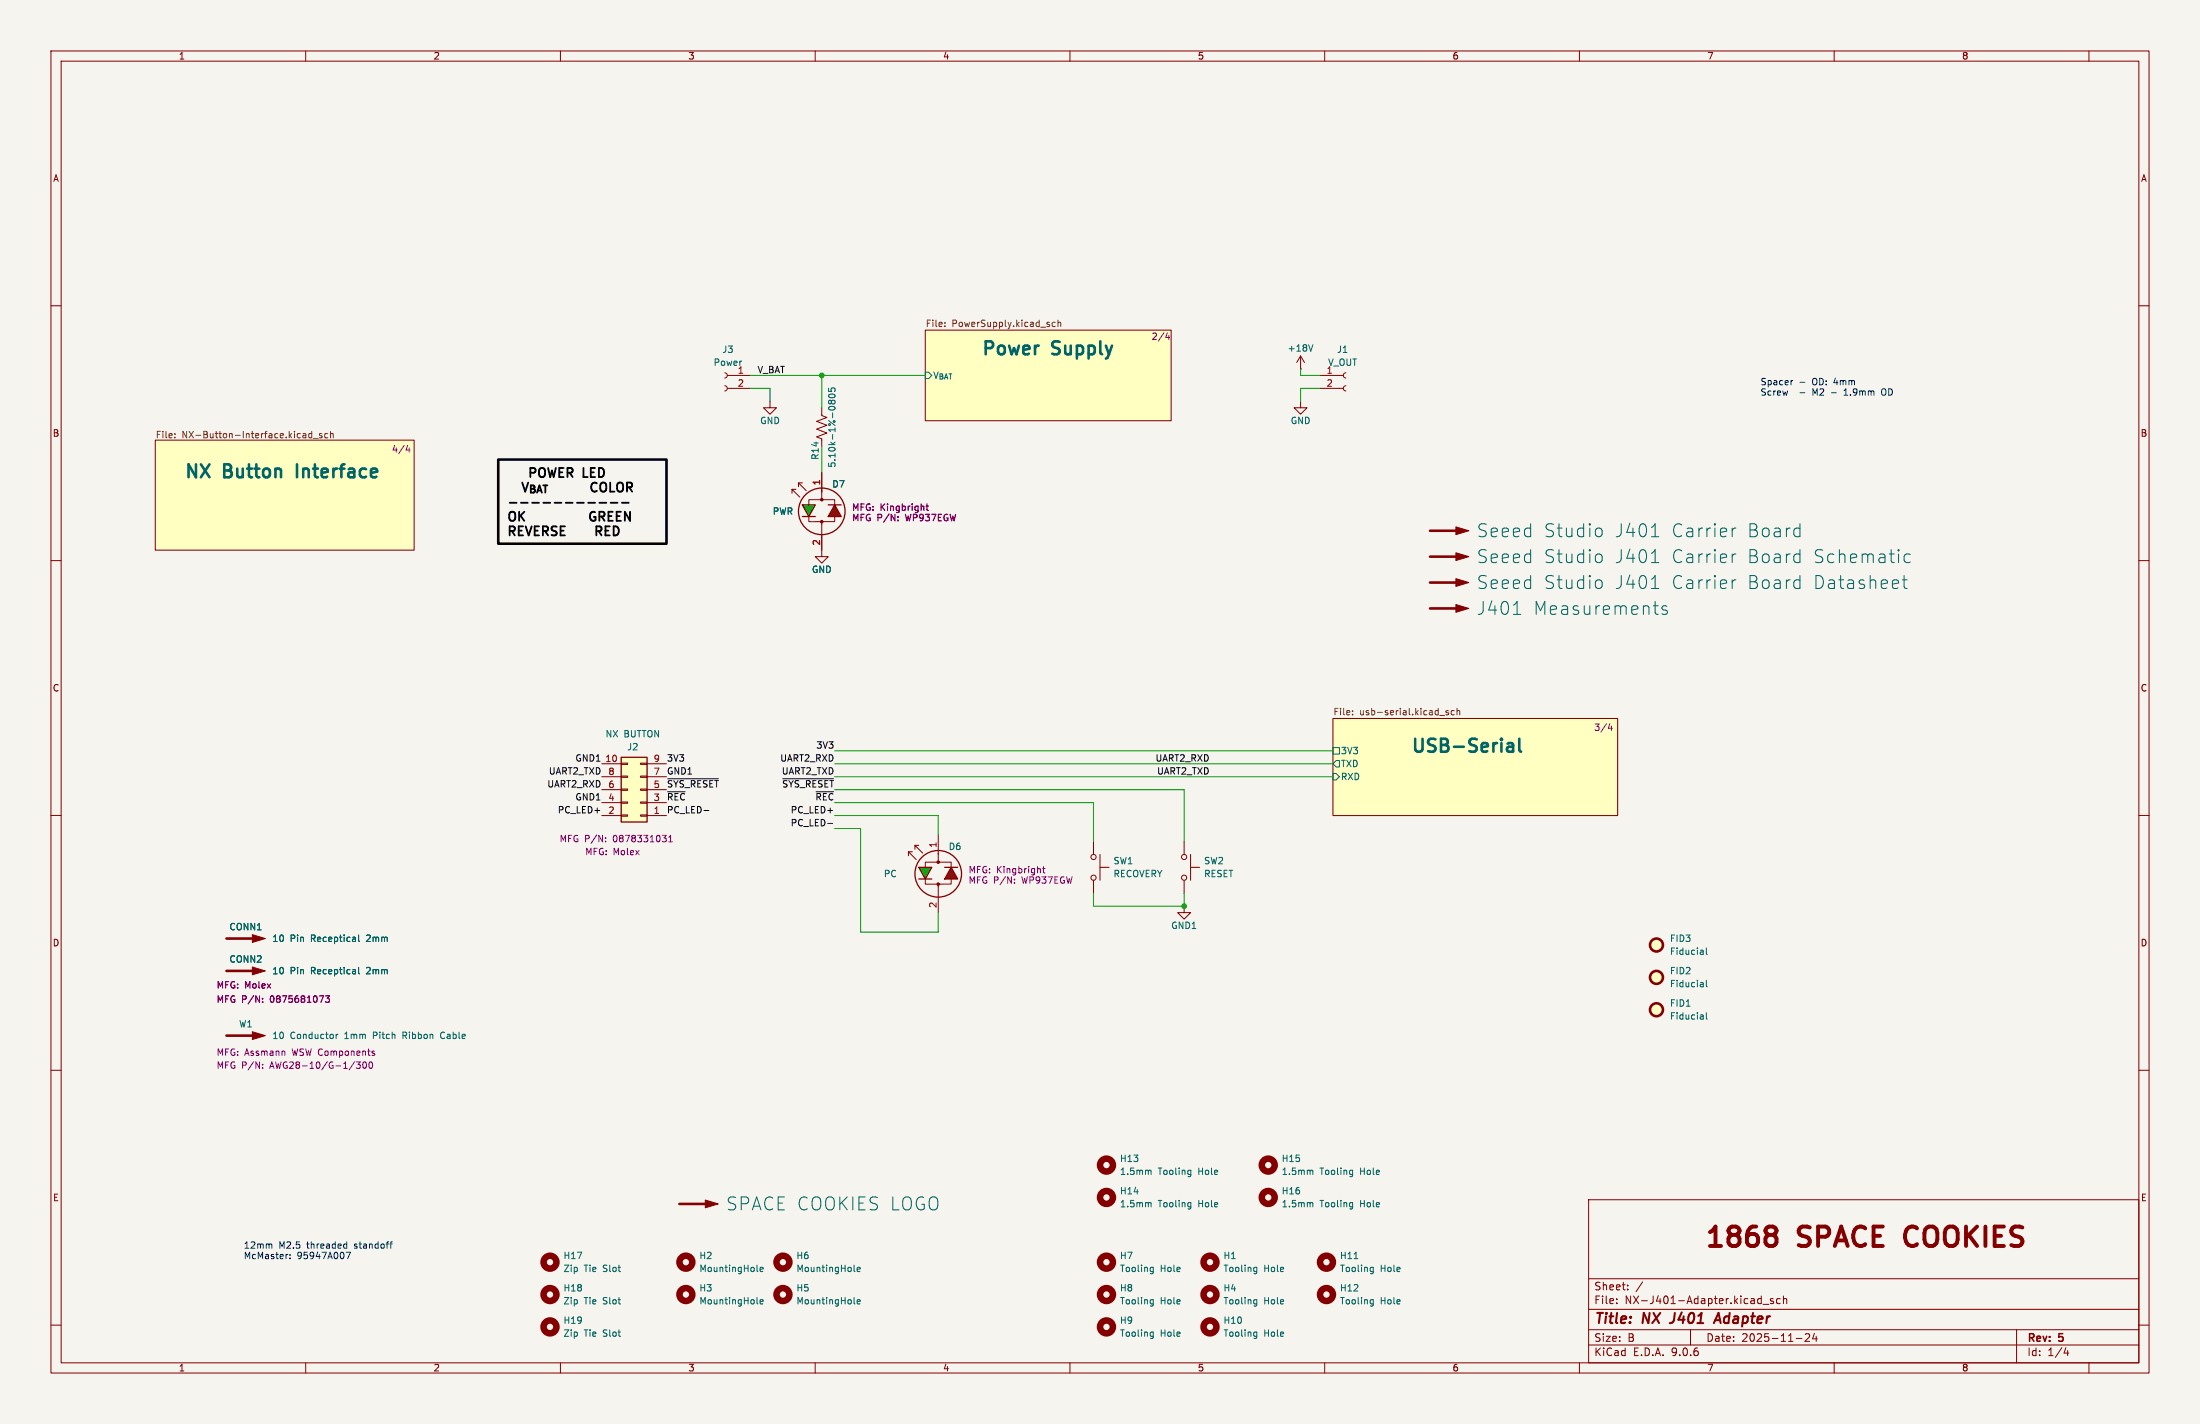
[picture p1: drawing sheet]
<svg xmlns="http://www.w3.org/2000/svg" width="432mm" height="279mm" viewBox="0 0 432 279" stroke-linecap="round" stroke-linejoin="round" font-family="sans-serif">
<path d="M0 0h431.8v279.4h-431.8z" fill="#f5f4ef" stroke="#f5f4ef" stroke-width=".2"/>
<g fill="none" stroke="#840000" stroke-width=".2">
<path d="M10 10h411.8v259.4h-411.8zM12 12h407.8v255.4h-407.8zM60 10v2M110 10v2M160 10v2M210 10v2M260 10v2M310 10v2M360 10v2M410 10v2M10 60h2M181.6 64.8h48.3v17.8h-48.3z"/>
<path d="M419.8 60h2M30.5 86.4h50.8v21.6h-50.8zM10 110h2M419.8 110h2M10 160h2M261.6 141h55.9v19h-55.9zM419.8 160h2M232.4 177.8v1.3h-1.3l1.3 1.2 1.3-1.2h-1.3M232.4 165.1v2.5M232.4 172.7v2.6M233.7 170.2h1.8M233.7 167.6v5.1"/>
<path d="M10 210h2M419.8 210h2M311.8 235.4h108v32h-108zM10 260h2M311.8 256.9h108M311.8 250.9h108M317.3 255.6v.2M317.3 254.9v.1M319.5 252.9v.2M319.5 252.2v.1M322.4 251.5l-1.3 1.9M345.3 254.8l.4 .1"/>
<path d="M345.7 254.3v1.5M345.7 255.7l-.4 .1M346 255.9h1.2M348 254.9l-.3-.1-.2 .2v.2l.5 .2v.3h-.5M349.4 254.9l-.4-.1-.3 .3 .1 .6h.6M350 254.9l.3-.1 .3 .1 .1 .9M350 254.3v1.5M419.8 260h2M60 267.4v2M110 267.4v2M160 267.4v2M210 267.4v2"/>
<path d="M260 267.4v2M310 267.4v2M311.8 263.9h108M311.8 260.9h108M331.8 260.9v3M352.5 262.6h1.2M354.3 261.8l.6-.1 .2 .1 .1 .3-.9 1.1h.9M356.1 261.6l-.3 1.1h.9M356.5 262.2v1M360 267.4v2M395.8 260.9v6.5M405.5 264.4l-.4 1.1h.9"/>
<path d="M405.8 265v1M410 267.4v2"/>
<circle cx="232.4" cy="172.2" r=".51"/>
<circle cx="232.4" cy="168.1" r=".51"/>
</g>
<path d="M328.2 259.5l-.5 .1M336.4 259.6l.9-2 .4 2M336.6 259h1" fill="none" stroke="#840000" stroke-width=".4"/>
<path d="M347.2 240.7h.8a.82 .82 0 0 1 .7 .8 .82 .82 0 0 1-.7 .8M347.2 242.3h.8M348 242.3l.5 .4 .2 .3v.7l-.4 .6-.3 .2h-.8M374.3 241.2a2.64 2.64 0 0 0 0 2.7" fill="none" stroke="#840000" stroke-width=".76"/>
<g fill="#ffffc2" stroke="#ffffc2" stroke-width=".2">
<path d="M30.5 86.4h50.8v21.6h-50.8z"/>
<path d="M181.6 64.8h48.3v17.8h-48.3z"/>
<path d="M261.6 141h55.9v19h-55.9z"/>
</g>
<path d="M58.3 91.1v2.5M295.9 145.9l.2-.1 .8 .1 .1 .3v1.3M295.9 147.4l.2 .1 .9-.1M297 146.4l-1.1 .2M298.2 145v2.1l.4 .4" fill="none" stroke="#006464" stroke-width=".51"/>
<g fill="none" stroke="#725600" stroke-width=".2">
<path d="M185.5 64v.1M185.5 63.3v.1M207.1 63.3l-.4-.1-.2 .3 .1 .5h.5M207.7 63.4l.4-.1 .1 .8M207.7 62.8v1.3M34.3 85.8v.1M34.3 85.1v.1M61.2 84.6v1.3M61.2 85.1h-.4l-.2 .2 .1 .5h.5M61.5 86h1M63.2 85.1h-.3l-.2 .1 .1 .2 .4 .1v.3h-.5M64.3 85.1h-.3l-.3 .2 .1 .5h.5"/>
<path d="M64.9 85.2l.5-.1v.8M64.9 84.6v1.3M265.5 139.5v.1M284.3 139.5l-.3-.1-.2 .2 .1 .2 .4 .1v.3h-.5M285.4 139.5l-.3-.1-.3 .3 .1 .5h.5M286 139.5h.5v.8M286 139v1.3M265.5 140.1v.2M282.6 140.4h1"/>
</g>
<path d="M229.1 65.3l-.3 .9h.8M229.4 65.8v.8M80 87.4l-.3 .9h.8M80.3 87.9v.8M316 142l-.3 .9h.8M316.3 142.5v.8" fill="none" stroke="#840084" stroke-width=".2"/>
<g fill="none" stroke="#006464" stroke-width=".2">
<path d="M181.6 73h.6l.7 .7-.7 .6h-.6zM261.6 151.8h.7l.6 .6-.6 .6h-.7zM261.6 146.7h1.3v1.3h-1.3zM262.3 149.2h.6v1.3h-.6l-.7-.6zM257.3 236l.4 .1v.7M265.4 236h.1M265.5 236v1l-.1 .2M265.5 236.7l-.1 .1M246.3 248.7h.4M246.7 248.7v1l-.5 .2M246.7 249.4l-.4 .1M265.8 247h.7"/>
<path d="M269.2 248.7h.3M269.5 248.7v1l-.4 .2M269.5 249.4l-.3 .1M226 261.4h.4M226.4 261.4v1l-.5 .2M226.4 262.1l-.4 .1"/>
</g>
<g fill="none" stroke="#840000" stroke-width="1.3">
<circle cx="248.9" cy="234.9" r="1.27"/>
<circle cx="237.5" cy="247.6" r="1.27"/>
<circle cx="260.4" cy="247.6" r="1.27"/>
<circle cx="217.2" cy="260.3" r="1.27"/>
</g>
<path d="M121.9 148.6h5.1v12.7h-5.1z" fill="#ffffc2"/>
<path d="M121.9 148.6h5.1v12.7h-5.1z" fill="none" stroke="#840000" stroke-width=".25"/>
<g fill="none" stroke="#840000" stroke-width=".2">
<path d="M118.1 157.5h3.8M118.1 154.9h3.8M118.1 152.4h3.8M118.1 149.9h3.8M121.9 159.9h1.3v.2h-1.3zM121.9 157.4h1.3v.2h-1.3zM121.9 154.8h1.3v.3h-1.3zM121.9 152.3h1.3v.2h-1.3zM121.9 149.7h1.3v.3h-1.3zM125.7 159.9h1.3v.2h-1.3zM125.7 157.4h1.3v.2h-1.3zM125.7 154.8h1.3v.3h-1.3z"/>
<path d="M125.7 152.3h1.3v.2h-1.3zM125.7 149.7h1.3v.3h-1.3zM127 157.5h3.8M127 154.9h3.8M127 152.4h3.8M127 149.9h3.8M118.1 160h3.8M127 160h3.8M214.6 165.1v2.5M214.6 172.7v2.6M215.9 170.2h1.8M215.9 167.6v5.1"/>
<circle cx="214.6" cy="168.1" r=".51"/>
<circle cx="214.6" cy="172.2" r=".51"/>
</g>
<path d="M118.9 165.1v.1M118.9 164.4v.1M130 163.9h.8l-.5 .5M130.5 164.4l.3 .2v.3l-.3 .3M131.3 165.2h.7M131.3 164.3l.3-.4v1.3" fill="none" stroke="#840084" stroke-width=".2"/>
<path d="M186.7 170.2l1.3 2.3h-2.6z" fill="#c20000"/>
<path d="M180.3 170.2h2.6l-1.3 2.3z" fill="#00c200"/>
<path d="M259.1 73.7h4.6M259.1 76.2h4.6M264.2 73.2l-.4 .1-.1 .4 .1 .3 .4 .2M264.2 75.7l-.4 .1-.1 .4 .1 .4 .4 .1M178.3 167.9v-.8l1.5 1.6M178.3 167.1h.8M179.6 166.6v-.7l1.5 1.5M179.6 165.9h.7M181.6 170.2v-1h5.1v1M184.1 163.8v3.8M184.1 173.5v5.6M186.7 172.4v1.1h-5.1v-1" fill="none" stroke="#840000" stroke-width=".2"/>
<g fill="#840000" stroke="#840000" stroke-width=".2">
<path d="M184.1 167.4v1.8z"/>
<path d="M285.7 118.6l2.6 .8-2.6 .7z"/>
<path d="M138.4 235.5l2.6 .7-2.6 .8z"/>
<path d="M285.7 108.5l2.6 .7-2.6 .8z"/>
<path d="M49.5 202.4l2.6 .8-2.6 .8z"/>
<path d="M49.5 189.7l2.6 .8-2.6 .8z"/>
<path d="M49.5 183.4l2.6 .8-2.6 .7z"/>
<path d="M285.7 103.4l2.6 .7-2.6 .8z"/>
<path d="M285.7 113.5l2.6 .8-2.6 .8z"/>
<circle cx="184.1" cy="173.5" r=".25"/>
<circle cx="184.1" cy="169.2" r=".25"/>
</g>
<g fill="none" stroke="#840000" stroke-width=".25">
<path d="M180.3 170.2h2.6l-1.3 2.3zM180.3 172.5h2.6M185.4 170.2h2.6M186.7 170.2l1.3 2.3h-2.6z"/>
<circle cx="184.1" cy="171.5" r="4.6"/>
</g>
<g fill="none" stroke="#840084" stroke-width=".2">
<path d="M199.1 173.2v.1M199.1 172.5v.1M204 170.4l.2 .2v.7M204.6 170.4h.5M204.8 170v1.1l.3 .2M51.5 195.9v.1M51.5 196.5v.2M62.7 195.4h.8l-.5 1.3M63.9 195.4h.8l-.5 .5 .4 .1v.5l-.2 .2-.5-.2M51.5 209.5v.1M51.5 208.8v.2M55.8 206.3l.1 .8"/>
<path d="M69.6 208.3l-1.1 1.6M69.9 208.4h.8l-.4 .4 .4 .2v.5l-.2 .1-.6-.1M71.3 208.5l.2-.1a.68 .68 0 0 1 .4 .6 .68 .68 0 0 1-.4 .6l-.3-.5zM72.5 208.5l.2-.1a.68 .68 0 0 1 .4 .6 .68 .68 0 0 1-.4 .6l-.3-.5zM73.2 206.7h.3l.1 .2-.5 .2M73.2 206.2l.3 .1"/>
</g>
<g fill="none" stroke="#840000" stroke-width="1.3">
<circle cx="217.2" cy="228.6" r="1.27"/>
<circle cx="217.2" cy="234.9" r="1.27"/>
<circle cx="107.9" cy="254" r="1.27"/>
<circle cx="107.9" cy="247.6" r="1.27"/>
<circle cx="134.6" cy="254" r="1.27"/>
<circle cx="134.6" cy="247.6" r="1.27"/>
<circle cx="153.7" cy="254" r="1.27"/>
<circle cx="153.7" cy="247.6" r="1.27"/>
<circle cx="217.2" cy="254" r="1.27"/>
<circle cx="217.2" cy="247.6" r="1.27"/>
<circle cx="260.4" cy="254" r="1.27"/>
<circle cx="107.9" cy="260.3" r="1.27"/>
</g>
<g fill="none" stroke="#006464" stroke-width=".2">
<path d="M314 108.7l.5 .5v.7l-.5 .5M314 103.6l.5 .5v.7l-.5 .5M314 113.8l.5 .5v.7l-.5 .5M324.1 110.4h1.5M324.1 105.3h1.5M324.1 115.5h1.5M324.5 118.9h1M327.2 119l-.6-.1-.4 .3 .1 .4 .9 .2 .1 .3-.1 .3-.3 .1-.7-.1M340 103.6v1.7M340 108.7v1.7M340 113.8v1.7M340.7 108.7a.65 .65 0 0 0-.7 .5"/>
<path d="M340.7 103.6a.65 .65 0 0 0-.7 .5M340.7 113.8a.65 .65 0 0 0-.7 .5M353 108.7l.3 .1M353 103.6l.3 .1M353 113.8l.3 .1M353.3 102.8v2.5M353.3 107.8v2.6M353.3 112.9v2.6M353.3 110.3l-.3 .1M353.3 105.2l-.3 .1M353.3 115.3l-.3 .2M373.4 113.8h.9"/>
<path d="M373.7 112.9v2.2l.1 .2 .5 .2M374.9 108.8l-.7-.1-.5 .5v.7l.3 .4 .2 .1 .7-.1M297 120.5h1.5M325.2 120.5h.3M70.4 189.8v1.1l.2 .2M70.4 183.5v1l.2 .2M334.2 192.8l.1 .8M334.2 199.2l.1 .8M334.3 199.9l-.1 .1M334.3 199.4l-.1 .1M334.3 193.6h-.1M334.3 193.1h-.1"/>
<path d="M334.9 198.7v1.1l.2 .2M334.9 192.3v1.1l.2 .2M66 202.9v.9M66.3 202.9l-.3 .3M86.7 202.6l-.2 .5 .2 .6M225.6 236l.3 .1v.7M225.6 229.6l.3 .2v.6M233.6 236h.1M233.6 229.6l.1 .1M233.7 229.6v1l-.1 .2M233.7 236v1l-.1 .2M233.7 236.7l-.1 .1"/>
<path d="M233.7 230.4h-.1M148.6 255.7l.2 .1M148.6 249.3l.2 .2M149.2 249.1l.6-.1-.1-.3h-.3l-.2 .1v.6h.5M149.2 255.4l.6-.1-.1-.2-.3-.1-.2 .2v.6h.5M167.6 255.7l.2 .1M167.6 249.3l.2 .2M168.2 249.1l.6-.1v-.3h-.4l-.2 .1 .1 .6h.5M168.2 255.4l.6-.1v-.2l-.4-.1-.2 .2 .1 .6h.5M226 248.7h.4M226 255l.4 .1M226.4 248.7v1l-.5 .2"/>
<path d="M226.4 255v1l-.5 .3M226.4 249.4l-.4 .1M226.4 255.8h-.4M269.2 255l.3 .1M269.5 255.8h-.3M269.5 255v1l-.4 .3"/>
</g>
<g fill="none" stroke="#840000" stroke-width=".51">
<path d="M280.7 119.4h6.3M280.7 109.2h6.3M280.7 104.1h6.3M280.7 114.3h6.3M44.4 190.5h6.4M44.4 184.2h6.4M44.4 203.2h6.4M133.3 236.2h6.4"/>
<circle cx="325.1" cy="191.8" r="1.27"/>
<circle cx="325.1" cy="198.1" r="1.27"/>
</g>
<g fill="#ffffc2" stroke="#ffffc2" stroke-width=".2">
<circle cx="325.1" cy="198.1" r="1.27"/>
<circle cx="325.1" cy="191.8" r="1.27"/>
</g>
<path d="M163.8 99.1l1.3 2.2h-2.5z" fill="#c20000"/>
<path d="M157.5 99.1h2.5l-1.3 2.2z" fill="#00c200"/>
<g fill="none" stroke="#840000" stroke-width=".2">
<path d="M142.2 73.2l.4 .1 .1 .4-.1 .3-.4 .2M142.2 75.7l.4 .1 .1 .4-.1 .4-.4 .1M142.7 73.7h4.6M142.7 76.2h4.6M151.1 78.7v1.3h-1.2l1.2 1.3 1.3-1.3h-1.3M255.3 78.7v1.3h-1.3l1.3 1.3 1.2-1.3h-1.2M255.3 72.4h.1M255.3 69.9l-.8 1.2M255.3 69.9l.7 1.2M255.3 69.9v2.5M155.4 96.8v-.8l1.6 1.5M155.4 96h.8"/>
<path d="M156.7 95.5v-.8l1.5 1.6M156.7 94.7h.8M158.8 99.1v-1.1h5v1.1M161.3 80v1.5l1 .4-2 .8 2 .7-2 .8 2 .8-2 .7 1 .4v1.5M161.3 92.7v3.8M161.3 102.4v6.8h-1.3l1.3 1.3 1.3-1.3h-1.3M163.8 101.3v1l-5 .1v-1.1"/>
</g>
<g fill="#840000" stroke="#840000" stroke-width=".2">
<path d="M161.3 96.3v1.7z"/>
<circle cx="161.3" cy="102.4" r=".25"/>
<circle cx="161.3" cy="98" r=".25"/>
</g>
<g fill="none" stroke="#840000" stroke-width=".25">
<path d="M157.5 99.1h2.5l-1.3 2.2zM162.6 99.1h2.5M163.8 99.1l1.3 2.2h-2.5zM157.5 101.3h2.5"/>
<circle cx="161.3" cy="100.3" r="4.6"/>
</g>
<path d="M181.2 99.3l.1 .2v.6M181.8 99.3h.4M181.9 98.9v1.1l.3 .1M176.3 102.1v.1M176.3 101.4v.1M51.5 196.5v.2M51.5 195.9v.1M62.7 195.4h.8l-.5 1.3M63.9 195.4h.8l-.5 .5 .4 .1v.5l-.2 .2-.5-.2" fill="none" stroke="#840084" stroke-width=".2"/>
<g fill="none" stroke="#006464" stroke-width=".2">
<path d="M162.6 76.2v.6h.6l-.1-.1 .1-.5 .2-.1 .4 .1 .1 .2-.1 .4M162.7 77.5a.75 .75 0 0 1 1.2 .2 .72 .72 0 0 1-1.3-.1zM163.2 78.8l-.3-.3-.3 .3 .1 .3 .2 .2 .3-.3M163.2 78.8l.2-.3 .4 .1 .1 .2-.1 .3-.1 .2-.4-.1-.1-.2M163.2 78.8v.2M257.7 67.6l-.4 1.3M70.4 189.8v1.1l.2 .2M70.4 183.5v1l.2 .2M334.2 186.5l.1 .8M334.3 187.2l-.1 .1M334.3 186.7l-.1 .1M334.9 186v1.1l.2 .2"/>
<path d="M257.3 229.6l.4 .2v.6M265.4 229.6l.1 .1M265.5 229.6v1l-.1 .2M265.5 230.4h-.1M246.3 255l.4 .1M246.7 255v1l-.5 .3M246.7 255.8h-.4M246.3 261.4h.4M246.7 261.4v1l-.5 .2M246.7 262.1l-.4 .1"/>
</g>
<circle cx="325.1" cy="185.4" r="1.27" fill="#ffffc2" stroke="#ffffc2" stroke-width=".2"/>
<circle cx="325.1" cy="185.4" r="1.27" fill="none" stroke="#840000" stroke-width=".51"/>
<g fill="none" stroke="#840000" stroke-width="1.3">
<circle cx="248.9" cy="228.6" r="1.27"/>
<circle cx="237.5" cy="254" r="1.27"/>
<circle cx="237.5" cy="260.3" r="1.27"/>
</g>
<path d="M131 155.3h3.5M131 152.8h10M138.2 159h.9M153.6 152.8h10M160.2 155.3h3.4M162.5 161.6h.9" fill="none" stroke="#0f0f0f" stroke-width=".2"/>
<g fill="none" stroke="#009600" stroke-width=".2">
<path d="M147.3 76.2h3.8v2.5M147.3 73.7h34.3M161.3 73.7v6.3M255.3 72.4v1.3h3.8M259.1 76.2h-3.8v2.5M161.3 87.6v5.1M163.8 149.9h97.8M163.8 157.5h50.8v7.6M163.8 154.9h68.6v10.2M163.8 147.3h97.8M163.8 152.4h97.8M163.8 162.6h5.1v20.3h15.2v-3.8"/>
<path d="M163.8 160h20.3v3.8M214.6 175.3v2.5h17.8v-2.5"/>
</g>
<path d="M97.8 90.2h33v16.5h-33z" fill="none" stroke="#000" stroke-width=".51"/>
<g fill="none" stroke="#000" stroke-width=".36">
<path d="M100 98.6h1.4M102.2 98.6h1.4M102.5 94.7l.6 1.8 .6-1.8M104.9 92.7l-.8 .1M105 92l-.2-.2h-.7v1.8M105.9 92.1a.6 .6 0 0 1 1 0M107.6 91.8l.4 1.8M109.1 91.8l-.4 1.8M110.6 91.8h-.8v1.8M112.3 92l-.2-.2h-.7v1.8M113.2 98.6h1.4M114.5 91.8v1.8"/>
<path d="M115.4 98.6h1.4M116 92.7h.5M116 95.4a.71 .71 0 0 0 .3 .9 .71 .71 0 0 0 .8 0M116.8 91.8h-.8v1.8h.8M117.6 98.6h1.4M117.8 95.3v.6a.59 .59 0 0 0 .6 .6 .59 .59 0 0 0 .6-.6v-.6M118.4 92.1l-.4-.3h-.4v1.8M119.8 94.7v1.8h.8M119.8 98.6h1.4M122 98.6h1.4M124 94.9l-.3-.2h-.6v1.8M100 100.7a.6 .6 0 0 1 1.1 0"/>
<path d="M100 103.3v1.8M101.8 103.3v1.8M101.9 100.4v1.8M102.9 100.4l-1 1M103.2 103.3l.6 1.8 .6-1.8M105.8 103.3h-.9v1.8M107.5 103.4l-.3-.1h-.6v1.8M109.3 103.4l-.7-.1-.3 .1M110.9 103.3h-.9v1.8M116.8 100.5a.87 .87 0 0 0-1.1 .6 .87 .87 0 0 0 .7 1.1l.5-.2v-.6h-.4M117.1 104.2l.8-.1 .2-.2-.1-.5-.3-.1h-.6v1.8M117.5 104.2l.6 .9"/>
<path d="M117.6 101.3h.9l.2-.3-.1-.4-.3-.2h-.7v1.8M118.1 101.3l.6 .9M119.4 101.3h.6M119.7 103.3h-.9v1.8M120.3 100.4h-.9v1.8h.9M120.9 103.3h-.5v1.8M121.9 100.4h-.9v1.8M123.7 100.4v1.8l-1.1-1.8v1.8"/>
</g>
<g fill="none" stroke="#0000c2" stroke-width=".2">
<path d="M351.9 74.7h-.3M353.3 75h.9M361.9 77.6h.8M362.2 76.5l-.3 .1M369.9 76.3a.43 .43 0 0 0-.6 .4v.4a.43 .43 0 0 0 .6 .5M53 244.1l.4 .2v.6M56.4 246.1h.1M56.9 246.8v.2M56.9 246.2v.1M67.7 244.1h.4M67.9 245.7h.9l-.6 1.3M68.1 243.7v1.2"/>
<path d="M68.1 244.9h-.4M76.5 244.1h.5M77 243.7l-.3 .1"/>
</g>
<g fill="#009600" stroke="#009600" stroke-width=".2">
<circle cx="161.3" cy="73.7" r=".46"/>
<circle cx="232.4" cy="177.8" r=".46"/>
</g>
<g font-size="5.3" fill="#840000">
<text x="334.4" y="245.8">1868</text>
<text x="353.3" y="245.8">SPACE</text>
<text x="375.7" y="245.8">COOKIES</text>
</g>
<g font-size="3.5" fill="#006464">
<text x="192.4" y="69.8">Power</text>
<text x="206.6" y="69.8">Supply</text>
<text x="36.1" y="94">NX</text>
<text x="44.1" y="94">Button</text>
<text x="59.4" y="94">Interface</text>
<text x="289.8" y="105.6">Seeed</text>
<text x="302.9" y="105.6">Studio</text>
<text x="316.8" y="105.6">J401</text>
<text x="327.9" y="105.6">Carrier</text>
<text x="342.7" y="105.6">Board</text>
<text x="289.8" y="110.7">Seeed</text>
<text x="302.9" y="110.7">Studio</text>
<text x="316.8" y="110.7">J401</text>
<text x="327.9" y="110.7">Carrier</text>
<text x="342.7" y="110.7">Board</text>
<text x="355.6" y="110.7">Schematic</text>
<text x="289.8" y="115.8">Seeed</text>
<text x="302.9" y="115.8">Studio</text>
<text x="316.8" y="115.8">J401</text>
<text x="327.9" y="115.8">Carrier</text>
<text x="342.7" y="115.8">Board</text>
<text x="355.6" y="115.8">Datasheet</text>
<text x="289.8" y="120.9">J401</text>
<text x="300.9" y="120.9">Measurements</text>
<text x="276.6" y="147.8">USB-Serial</text>
<text x="142.5" y="237.7">SPACE COOKIES LOGO</text>
</g>
<g font-size="2.8" fill="#840000">
<text x="312.8" y="260.3">Title:</text>
<text x="322.5" y="260.3">NX</text>
<text x="328.8" y="260.3">J401</text>
<text x="338.3" y="260.3">Adapter</text>
</g>
<g font-size="2.5">
<text x="105.6" y="94.6">POWER</text>
<text x="116.7" y="94.6">LED</text>
<text x="103.5" y="97.5">V_{BAT}</text>
<text x="121.2" y="97.5">COLOR</text>
<text x="99.4" y="103.2">OK</text>
<text x="99.4" y="106.1">REVERSE</text>
<text x="119.2" y="106.1">RED</text>
<text x="121.6" y="103.2">GREEN</text>
</g>
<g font-size="2.1" fill="#840000">
<text x="312.8" y="256.1">File:</text>
<text x="312.8" y="253.4">Sheet:</text>
<text x="318.9" y="256.1">NX-J401-Adapter.kicad_sch</text>
<text x="312.8" y="263.5">Size:</text>
<text x="319.5" y="263.5">B</text>
<text x="334.8" y="263.5">Date:</text>
<text x="341.8" y="263.5">2025-11-24</text>
<text x="397.8" y="263.7">Rev:</text>
<text x="404.2" y="263.7">5</text>
<text x="312.8" y="266.3">KiCad</text>
<text x="320.5" y="266.3">E.D.A.</text>
<text x="328.1" y="266.3">9.0.6</text>
<text x="397.8" y="266.3">Id:</text>
<text x="401.9" y="266.3">1/4</text>
</g>
<g font-size="1.8" fill="#840000">
<text x="35" y="11.9">1</text>
<text x="85" y="11.9">2</text>
<text x="135" y="11.9">3</text>
<text x="185" y="11.9">4</text>
<text x="235" y="11.9">5</text>
<text x="285" y="11.9">6</text>
<text x="335" y="11.9">7</text>
<text x="385" y="11.9">8</text>
<text x="10.3" y="35.9">A</text>
<text x="420.1" y="35.9">A</text>
<text x="10.3" y="85.9">B</text>
<text x="420.1" y="85.9">B</text>
<text x="10.3" y="135.9">C</text>
<text x="420.1" y="135.9">C</text>
<text x="10.3" y="185.9">D</text>
<text x="420.1" y="185.9">D</text>
<text x="10.3" y="235.9">E</text>
<text x="420.1" y="235.9">E</text>
<text x="35" y="269.3">1</text>
<text x="85" y="269.3">2</text>
<text x="135" y="269.3">3</text>
<text x="185" y="269.3">4</text>
<text x="235" y="269.3">5</text>
<text x="285" y="269.3">6</text>
<text x="335" y="269.3">7</text>
<text x="385" y="269.3">8</text>
</g>
<g font-size="1.8" fill="#725600">
<text x="181.6" y="64.4">File:</text>
<text x="186.8" y="64.4">PowerSupply.kicad_sch</text>
<text x="30.5" y="86.3">File:</text>
<text x="35.7" y="86.3">NX-Button-Interface.kicad_sch</text>
<text x="261.6" y="140.7">File:</text>
<text x="266.8" y="140.7">usb-serial.kicad_sch</text>
</g>
<g font-size="1.8" fill="#006464">
<text x="140" y="72">Power</text>
<text x="141.7" y="69.4">J3</text>
<text x="252.6" y="69.2">+18V</text>
<text x="260.6" y="72">V_OUT</text>
<text x="262.3" y="69.4">J1</text>
<text x="144.7" y="73.4">1</text>
<text x="183.1" y="74.5">V_{BAT}</text>
<text x="149.1" y="83.4">GND</text>
<text x="253.2" y="83.4">GND</text>
<text x="160.9" y="90.3" transform="rotate(-90 160.9 90.3)">R14</text>
<text x="163.3" y="95.9">D7</text>
<text x="164.2" y="91.9" transform="rotate(-90 164.2 91.9)">5.10k-1%-0805</text>
<text x="151.6" y="101.2">PWR</text>
<text x="159.3" y="112.6">GND</text>
<text x="118.8" y="144.9">NX</text>
<text x="122.5" y="144.9">BUTTON</text>
<text x="123" y="147.4">J2</text>
<text x="263.1" y="148.2">3V3</text>
<text x="263.1" y="153.3">RXD</text>
<text x="263.1" y="150.7">TXD</text>
<text x="186.1" y="167">D6</text>
<text x="173.4" y="172.3">PC</text>
<text x="218.4" y="172.3">RECOVERY</text>
<text x="218.4" y="169.8">SW1</text>
<text x="236.2" y="172.3">RESET</text>
<text x="236.2" y="169.8">SW2</text>
<text x="44.9" y="182.7">CONN1</text>
<text x="53.3" y="185">10</text>
<text x="56.9" y="185">Pin</text>
<text x="61.1" y="185">Receptical</text>
<text x="72.2" y="185">2mm</text>
<text x="229.8" y="182.5">GND1</text>
<text x="327.7" y="185">FID3</text>
<text x="44.9" y="189.1">CONN2</text>
<text x="53.3" y="191.4">10</text>
<text x="56.9" y="191.4">Pin</text>
<text x="61.1" y="191.4">Receptical</text>
<text x="72.2" y="191.4">2mm</text>
<text x="327.7" y="191.4">FID2</text>
<text x="327.7" y="187.6">Fiducial</text>
<text x="327.7" y="197.7">FID1</text>
<text x="327.7" y="193.9">Fiducial</text>
<text x="46.8" y="201.8">W1</text>
<text x="327.7" y="200.3">Fiducial</text>
<text x="53.3" y="204.1">10</text>
<text x="56.9" y="204.1">Conductor</text>
<text x="67.7" y="204.1">1mm</text>
<text x="73.5" y="204.1">Pitch</text>
<text x="79.5" y="204.1">Ribbon</text>
<text x="87.1" y="204.1">Cable</text>
<text x="219.7" y="228.2">H13</text>
<text x="219.7" y="230.7">1.5mm</text>
<text x="227.3" y="230.7">Tooling</text>
<text x="235.3" y="230.7">Hole</text>
<text x="251.5" y="228.2">H15</text>
<text x="251.5" y="230.7">1.5mm</text>
<text x="259.1" y="230.7">Tooling</text>
<text x="267.1" y="230.7">Hole</text>
<text x="219.7" y="234.5">H14</text>
<text x="219.7" y="237.1">1.5mm</text>
<text x="227.3" y="237.1">Tooling</text>
<text x="235.3" y="237.1">Hole</text>
<text x="251.5" y="234.5">H16</text>
<text x="251.5" y="237.1">1.5mm</text>
<text x="259.1" y="237.1">Tooling</text>
<text x="267.1" y="237.1">Hole</text>
<text x="110.5" y="247.2">H17</text>
<text x="110.5" y="249.8">Zip</text>
<text x="114.6" y="249.8">Tie</text>
<text x="118.5" y="249.8">Slot</text>
<text x="137.2" y="247.2">H2</text>
<text x="137.2" y="249.8">MountingHole</text>
<text x="156.2" y="247.2">H6</text>
<text x="156.2" y="249.8">MountingHole</text>
<text x="219.7" y="249.8">Tooling</text>
<text x="219.7" y="247.2">H7</text>
<text x="227.7" y="249.8">Hole</text>
<text x="240" y="249.8">Tooling</text>
<text x="240" y="247.2">H1</text>
<text x="248" y="249.8">Hole</text>
<text x="262.9" y="247.2">H11</text>
<text x="262.9" y="249.8">Tooling</text>
<text x="270.9" y="249.8">Hole</text>
<text x="110.5" y="253.6">H18</text>
<text x="110.5" y="256.1">Zip</text>
<text x="114.6" y="256.1">Tie</text>
<text x="118.5" y="256.1">Slot</text>
<text x="137.2" y="253.6">H3</text>
<text x="137.2" y="256.1">MountingHole</text>
<text x="156.2" y="253.6">H5</text>
<text x="156.2" y="256.1">MountingHole</text>
<text x="219.7" y="256.1">Tooling</text>
<text x="219.7" y="253.6">H8</text>
<text x="227.7" y="256.1">Hole</text>
<text x="240" y="256.1">Tooling</text>
<text x="240" y="253.6">H4</text>
<text x="248" y="256.1">Hole</text>
<text x="262.9" y="253.6">H12</text>
<text x="262.9" y="256.1">Tooling</text>
<text x="270.9" y="256.1">Hole</text>
<text x="110.5" y="259.9">H19</text>
<text x="110.5" y="262.5">Zip</text>
<text x="114.6" y="262.5">Tie</text>
<text x="118.5" y="262.5">Slot</text>
<text x="219.7" y="262.5">Tooling</text>
<text x="219.7" y="259.9">H9</text>
<text x="227.7" y="262.5">Hole</text>
<text x="240" y="259.9">H10</text>
<text x="240" y="262.5">Tooling</text>
<text x="248" y="262.5">Hole</text>
</g>
<g font-size="1.8" fill="#840084">
<text x="225.9" y="66.9">2/4</text>
<text x="76.8" y="89">4/4</text>
<text x="167.1" y="100.4">MFG: Kingbright</text>
<text x="167.1" y="102.5">MFG P/N:</text>
<text x="177.8" y="102.5">WP937EGW</text>
<text x="312.8" y="143.6">3/4</text>
<text x="109.7" y="165.5">MFG P/N:</text>
<text x="114.8" y="168">MFG: Molex</text>
<text x="120.4" y="165.5">0878331031</text>
<text x="190" y="171.6">MFG: Kingbright</text>
<text x="190" y="173.6">MFG P/N:</text>
<text x="200.7" y="173.6">WP937EGW</text>
<text x="42.4" y="194.2">MFG: Molex</text>
<text x="42.4" y="197">MFG P/N:</text>
<text x="53.1" y="197">0875681073</text>
<text x="42.4" y="207.4">MFG: Assmann</text>
<text x="42.4" y="209.9">MFG P/N:</text>
<text x="53.1" y="209.9">AWG28-10/G-1/300</text>
<text x="57.5" y="207.4">WSW Components</text>
</g>
<g font-size="1.8" fill="#a90000">
<text x="144.7" y="75.9">2</text>
<text x="260.3" y="73.4">1</text>
<text x="260.3" y="75.9">2</text>
<text x="161" y="95.3" transform="rotate(-90 161 95.3)">1</text>
<text x="161" y="107.1" transform="rotate(-90 161 107.1)">2</text>
<text x="118.7" y="149.6">10</text>
<text x="128.2" y="149.6">9</text>
<text x="119.3" y="154.7">6</text>
<text x="119.3" y="152.1">8</text>
<text x="128.2" y="154.7">5</text>
<text x="128.2" y="152.1">7</text>
<text x="119.3" y="159.8">2</text>
<text x="119.3" y="157.2">4</text>
<text x="128.2" y="159.8">1</text>
<text x="128.2" y="157.2">3</text>
<text x="183.9" y="166.4" transform="rotate(-90 183.9 166.4)">1</text>
<text x="183.9" y="178.3" transform="rotate(-90 183.9 178.3)">2</text>
</g>
<g font-size="1.8" fill="#0f0f0f">
<text x="148.6" y="73.3">V_BAT</text>
<text x="112.8" y="149.5">GND1</text>
<text x="130.8" y="149.5">3V3</text>
<text x="153" y="149.5">UART2_RXD</text>
<text x="160.1" y="147">3V3</text>
<text x="226.7" y="149.5">UART2_RXD</text>
<text x="107.3" y="154.6">UART2_RXD</text>
<text x="107.6" y="152.1">UART2_TXD</text>
<text x="130.8" y="152.1">GND1</text>
<text x="130.8" y="154.6">~{SYS_RESET}</text>
<text x="153.3" y="152.1">UART2_TXD</text>
<text x="153.4" y="154.6">~{SYS_RESET}</text>
<text x="227" y="152.1">UART2_TXD</text>
<text x="109.4" y="159.7">PC_LED+</text>
<text x="112.8" y="157.1">GND1</text>
<text x="130.8" y="157.1">~{REC}</text>
<text x="130.8" y="159.7">PC_LED-</text>
<text x="155.1" y="159.7">PC_LED+</text>
<text x="159.9" y="157.1">~{REC}</text>
<text x="155.1" y="162.2">PC_LED-</text>
</g>
<g font-size="1.8" fill="#0000c2">
<text x="345.4" y="75.7">Spacer</text>
<text x="345.4" y="77.7">Screw</text>
<text x="353.3" y="77.7">-</text>
<text x="355.8" y="75.7">OD: 4mm</text>
<text x="356" y="77.7">M2</text>
<text x="359.9" y="77.7">-</text>
<text x="362.6" y="77.7">1.9mm</text>
<text x="370.2" y="77.7">OD</text>
<text x="47.8" y="245.2">12mm</text>
<text x="54.7" y="245.2">M2.5</text>
<text x="60.4" y="245.2">threaded</text>
<text x="69.8" y="245.2">standoff</text>
<text x="47.8" y="247.3">McMaster:</text>
<text x="58.3" y="247.3">95947A007</text>
</g>
</svg>
